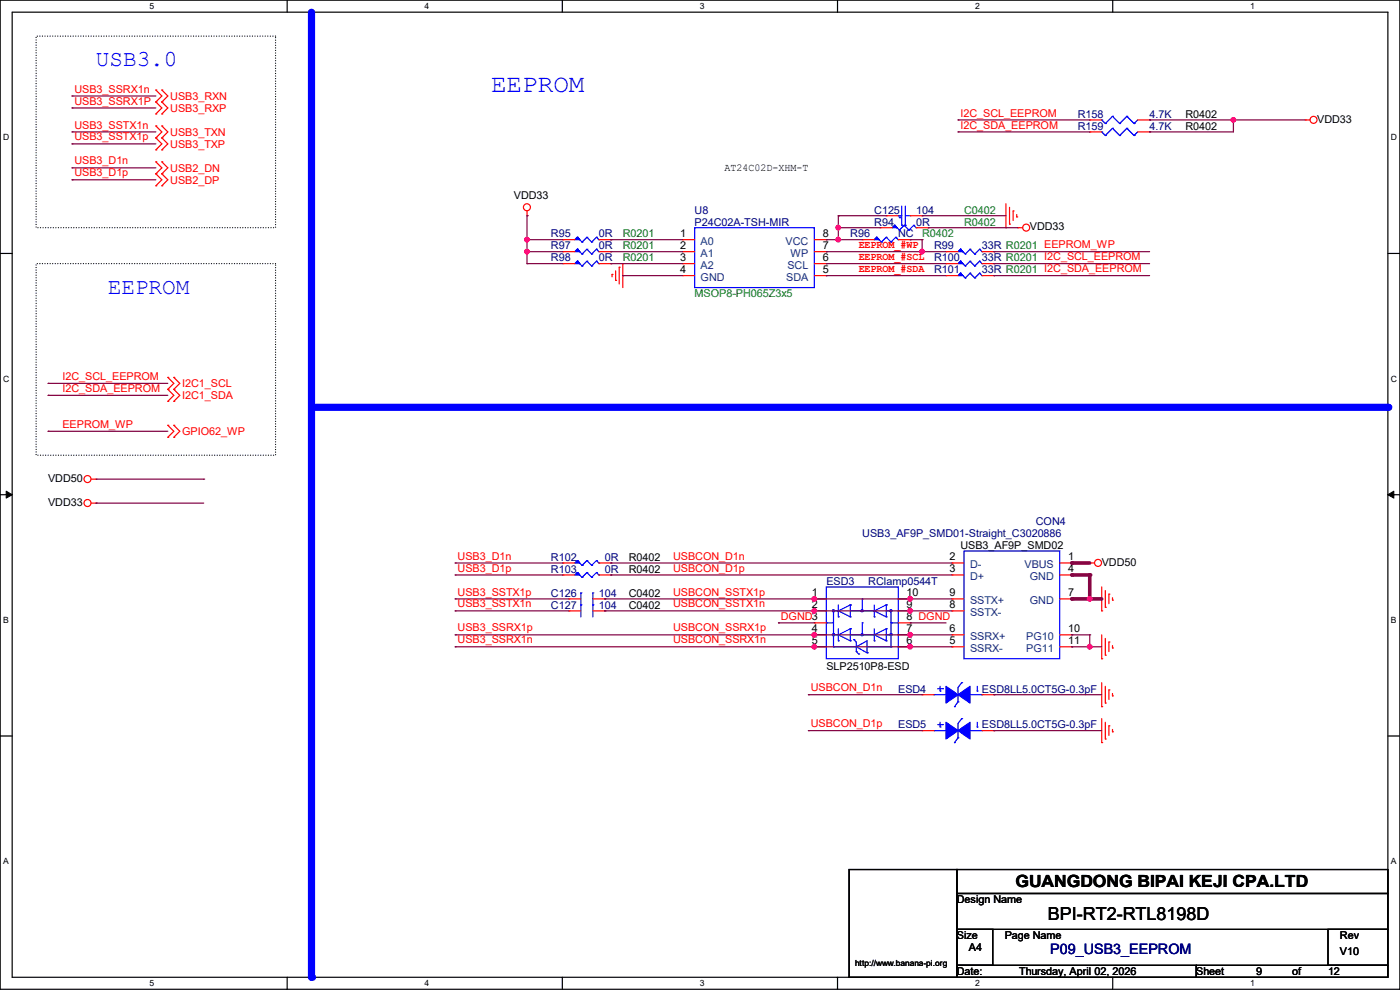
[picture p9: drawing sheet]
<svg xmlns="http://www.w3.org/2000/svg" width="297mm" height="210mm" viewBox="0 0 297 210" stroke-linecap="round" stroke-linejoin="round" font-family="sans-serif">
<g fill="none" stroke="#000" stroke-width=".25">
<path d="M0 0h297v209.8h-297zM2.6 2.6h291.8v204.7h-291.8zM60.9 0v2.6M119.3 0v2.6M177.7 0v2.6M236.1 0v2.6M0 53.8h2.6M294.4 53.8h2.6M0 104.9h2.6M294.4 104.9h2.6M0 156.1h2.6M294.4 156.1h2.6"/>
<path d="M60.9 207.3v2.5M119.3 207.3v2.5M177.7 207.3v2.5M236.1 207.3v2.5"/>
</g>
<path d="M1.3 104.2l1.3 .7-1.3 .8zM294.4 104.9l1.3-.7v1.5z" fill="#000"/>
<path d="M1.3 104.2l1.3 .7-1.3 .8zM294.4 104.9l1.3-.7v1.5z" fill="none" stroke="#000" stroke-width=".21"/>
<path d="M66.1 2.6v204.7" fill="none" stroke="#00f" stroke-width="1.5"/>
<circle cx="66.1" cy="207.3" r=".76" fill="#00f"/>
<path d="M7.7 7.7h50.8v40.6h-50.8zM7.7 55.9h50.8v40.7h-50.8z" fill="none" stroke="#000" stroke-width=".25" stroke-dasharray="0 .5"/>
<path d="M66.1 86.4h228.3" fill="none" stroke="#00f" stroke-width="1.5"/>
<circle cx="294.4" cy="86.4" r=".76" fill="#00f"/>
<g fill="none" stroke="#f00" stroke-width=".25">
<path d="M33.1 19.1h.1M33.1 19.1l1.2 1.3-1.2 1.2M34.3 19.1h.1M34.3 19.1l1.3 1.3-1.3 1.2M33.1 36.9h.1M33.1 34.3h.1M33.1 39.4h.1M33.1 29.3h.1M33.1 26.7h.1M33.1 31.8h.1M33.1 21.6h.1M33.1 24.2h.1"/>
<path d="M33.1 34.3l1.2 1.3-1.2 1.3M33.1 36.9l1.2 1.2-1.2 1.3M33.1 26.7l1.2 1.3-1.2 1.3M33.1 29.3l1.2 1.2-1.2 1.3M33.1 21.6l1.2 1.3-1.2 1.3M34.3 36.9h.1M34.3 34.3h.1M34.3 39.4h.1M34.3 29.3h.1M34.3 26.7h.1M34.3 31.8h.1M34.3 21.6h.1"/>
<path d="M34.3 24.2h.1M34.3 34.3l1.3 1.3-1.3 1.3M34.3 36.9l1.3 1.2-1.3 1.3M34.3 26.7l1.3 1.3-1.3 1.3M34.3 29.3l1.3 1.2-1.3 1.3M34.3 21.6l1.3 1.3-1.3 1.3M276.9 25.4h.1M276.9 25.4h1M111.8 45.8h.1M111.8 44.7v1.1M129.8 58.2h.1M129.8 58.2v.5"/>
<path d="M130.6 59.5h.1M130.6 57.4v2.1M131.4 56.7h.1M131.4 56.7v3.5M132.1 55.9h.1M132.1 55.9v5.1M213.4 48.3h.1M213.4 43.2v5.1M214.2 47.5h.1M214.2 44v3.5M214.9 44.7h.1M214.9 44.7v2.1"/>
<path d="M215.7 46h.1M215.7 45.5v.5M215.9 48.3h.1M215.9 48.3h1.1M35.6 82.6h.1M35.6 80.1h.1M35.6 85.1h.1M35.6 92.8h.1M35.6 90.2h.1M35.6 80.1l1.3 1.2-1.3 1.3M35.6 82.6l1.3 1.3-1.3 1.2M35.6 90.2l1.3 1.3-1.3 1.3"/>
<path d="M36.9 82.6h.1M36.9 80.1h.1M36.9 85.1h.1M36.9 92.8h.1M36.9 90.2h.1M36.9 80.1l1.2 1.2-1.2 1.3M36.9 82.6l1.2 1.3-1.2 1.2M36.9 90.2l1.2 1.3-1.2 1.3M19.3 101.6h1.1M19.3 106.7h1.1M20.4 101.6h.1M20.4 106.7h.1"/>
<path d="M231.2 119.4h.1M231.2 119.4h1M233.7 139.7h.1M233.7 129.6h.1M233.7 124.5v5.1M233.7 134.7v5M234.5 139h.1M234.5 128.8h.1M234.5 125.3v3.5M234.5 135.4v3.6M235.2 136.2h.1M235.2 126h.1"/>
<path d="M235.2 126v2.1M235.2 136.2v2M236 137.5h.1M236 127.3h.1M236 126.8v.5M236 136.9v.6M233.7 149.9h.1M233.7 157.5h.1M233.7 144.8v5.1M233.7 152.4v5.1M234.5 149.1h.1M234.5 156.8h.1"/>
<path d="M234.5 145.6v3.5M234.5 153.2v3.6M235.2 146.3h.1M235.2 154h.1M235.2 146.3v2.1M235.2 154v2M236 147.6h.1M236 155.2h.1M236 147.1v.5M236 154.7v.5"/>
<circle cx="278.7" cy="25.4" r=".74"/>
<circle cx="111.8" cy="44" r=".74"/>
<circle cx="217.7" cy="48.3" r=".74"/>
<circle cx="18.6" cy="101.6" r=".74"/>
<circle cx="18.6" cy="106.7" r=".74"/>
<circle cx="232.9" cy="119.4" r=".74"/>
</g>
<path d="M180.1 184.4h22.9v22.9h-22.9zM203 184.4h91.4v5.1h-91.4zM203 189.5h91.4v7.6h-91.4zM203 197.1h7.6v7.7h-7.6zM281.7 197.1h12.7v7.7h-12.7zM203 204.8h50.8v2.5h-50.8zM253.8 204.8h40.6v2.5h-40.6z" fill="none" stroke="#000" stroke-width=".25"/>
<g fill="none" stroke="#00f" stroke-width=".25">
<path d="M175.3 132.1h.1M175.3 132.1h1.5M176.8 129.6h.1M176.8 134.7h.1M176.8 134.4h.1M176.8 137.2h.1M176.8 129.6h1M176.8 134.7h1M176.8 129.6v4.8M176.8 134.7v2.5M176.8 137.2h4.9M177.8 130.9h.1"/>
<path d="M177.8 135.9h.1M177.8 128.3v2.6M177.8 133.4v2.5M177.8 129.6l2.6 1.3M177.8 134.7l2.6 1.2M180.4 128.3h.1M180.4 130.9h.1M180.4 133.4h.1M180.4 135.9h.1M180.4 128.3l-2.6 1.3M180.4 128.3v2.6M180.4 133.4v2.5"/>
<path d="M180.4 129.6h5.1M180.4 134.7h5.1M180.4 133.4l-2.6 1.3M181.1 135.7h.1M181.1 135.7l.6 .5v2M181.7 137.2h.1M181.7 138.2h.1M181.7 137.2l2.2-1.3v2.6M181.7 137.2l2.2 1.3M181.7 138.2l.5 .5M182.2 138.7h.1M182.9 127h.1"/>
<path d="M182.9 132.1h.1M182.9 127v2.6M182.9 132.1v2.6M183.9 138.5h.1M183.9 137.2h5.1M185.5 130.9h.1M185.5 129.6h.1M185.5 134.7h.1M185.5 135.9h.1M185.5 128.3v2.6M185.5 133.4v2.5M185.5 129.6l2.5 1.3"/>
<path d="M185.5 134.7l2.5 1.2M188 128.3h.1M188 130.9h.1M188 133.4h.1M188 135.9h.1M188 128.3l-2.5 1.3M188 128.3v2.6M188 133.4v2.5M188 129.6h1M188 134.7h1M188 133.4l-2.5 1.3M189 129.6h.1"/>
<path d="M189 134.7h.1M189 132.1h.1M189 134.4h.1M189 137.2h.1M189 132.1h1.5M189 129.6v4.8M189 134.7v2.5"/>
</g>
<circle cx="189" cy="134.6" r=".23" fill="#00f"/>
<circle cx="189" cy="134.6" r=".23" fill="none" stroke="#00f" stroke-width=".25"/>
<circle cx="182.9" cy="134.6" r=".23" fill="#00f"/>
<circle cx="182.9" cy="134.6" r=".23" fill="none" stroke="#00f" stroke-width=".25"/>
<circle cx="182.9" cy="129.6" r=".23" fill="#00f"/>
<circle cx="182.9" cy="129.6" r=".23" fill="none" stroke="#00f" stroke-width=".25"/>
<circle cx="176.8" cy="134.6" r=".23" fill="#00f"/>
<circle cx="176.8" cy="134.6" r=".23" fill="none" stroke="#00f" stroke-width=".25"/>
<circle cx="176.8" cy="129.6" r=".23" fill="#00f"/>
<circle cx="176.8" cy="129.6" r=".23" fill="none" stroke="#00f" stroke-width=".25"/>
<circle cx="189" cy="129.6" r=".23" fill="#00f"/>
<g fill="none" stroke="#00f" stroke-width=".25">
<path d="M122.5 50.3h.1M122.5 50.3l-.5 .5M122.5 50.3l1 1.1M123.5 51.4h.1M124.5 50.3h.1M124.5 50.3l-1 1.1M124.5 50.3l1 1.1M125.5 51.4h.1M126.5 50.3h.1M126.5 50.3l-1 1.1M126.5 50.3l.5 .5M127 50.8h.1"/>
<path d="M175.3 124.5h15.2v15.2h-15.2z"/>
<circle cx="189" cy="129.6" r=".23"/>
</g>
<g fill="none" stroke="#f00" stroke-width=".25">
<path d="M172.8 127h.1M172.8 129.6h.1M172.8 132.1h.1M172.8 134.7h.1M172.8 137.2h.1M172.8 127h2.5M172.8 129.6h2.5M172.8 132.1h2.5M172.8 134.7h2.5M172.8 137.2h2.5M190.5 127h2.6M190.5 129.6h2.6"/>
<path d="M190.5 132.1h2.6M190.5 134.7h2.6M190.5 137.2h2.6M193.1 137.2h.1M193.1 129.6h.1M193.1 134.7h.1M193.1 132.1h.1M193.1 127h.1"/>
</g>
<path d="M122.5 50.3l.5 .5h-1l.5-.5 .5 .5z" fill-rule="evenodd" fill="#00f"/>
<path d="M122.5 50.3l.5 .5h-1l.5-.5 .5 .5z" fill="none" stroke="#00f" stroke-width=".25"/>
<path d="M119.4 50.8h.1M119.4 50.8h2.6M127 50.8h2.6M129.6 50.8h.1" fill="none" stroke="#f00" stroke-width=".25"/>
<path d="M200.7 153.2l2.5 1.8-2.5 1.8z" fill-rule="evenodd" fill="#00f"/>
<path d="M198.2 155h.1M198.2 155h2.5M200.7 153.2l2.5 1.8-2.5 1.8zM201 153.7h.1M201 153.7v2.6" fill="none" stroke="#00f" stroke-width=".25"/>
<path d="M203.2 155l2.6-1.8v3.6z" fill-rule="evenodd" fill="#00f"/>
<g fill="none" stroke="#00f" stroke-width=".25">
<path d="M122.5 121.5h.1M122.5 121.5l-.5 .5M122.5 121.5l1 1M123.5 122.5h.1M124.5 121.5h.1M124.5 121.5l-1 1M124.5 121.5l1 1M125.5 122.5h.1M126.5 121.5h.1M126.5 121.5l-1 1M126.5 121.5l.5 .5M127 122h.1"/>
<path d="M198.9 153.7h1M199.4 154.2h.1M199.4 153.2v1M199.9 153.7h.1M202.5 157.5h.1M203.2 155l2.6-1.8v3.6zM203.2 156.5h.1M203.2 156.5l-.7 1M204 152.4h.1M204 152.4l-.8 1.1v3M205.8 155h2.5M207.3 154.2h.1"/>
<path d="M207.3 153.2v1M208.3 155h.1"/>
</g>
<path d="M195.6 155h.1M195.6 155h2.6M208.3 155h2.6M210.9 155h.1" fill="none" stroke="#f00" stroke-width=".25"/>
<path d="M122.5 121.5l.5 .5h-1l.5-.5 .5 .5z" fill-rule="evenodd" fill="#00f"/>
<path d="M190.5 45.8h.1M190.5 45.8h.8M191.3 47.8h.1M191.3 43.7v4.1M192.1 47.8h.1M192.1 45.8h1M192.1 43.7v4.1M193.1 45.8h.1M122.5 121.5l.5 .5h-1l.5-.5 .5 .5z" fill="none" stroke="#00f" stroke-width=".25"/>
<path d="M119.4 122h.1M119.4 122h2.6M127 122h2.6M129.6 122h.1" fill="none" stroke="#f00" stroke-width=".25"/>
<circle cx="190.9" cy="46.1" r=".11" fill="#00f"/>
<g fill="none" stroke="#00f" stroke-width=".25">
<path d="M203.8 52.9h.1M203.8 52.9l-.6 .5M203.8 52.9l1 1M204.8 53.9h.1M205.8 52.9h.1M205.8 52.9l-1 1M205.8 52.9l1 1M206.8 53.9h.1M207.8 52.9h.1M207.8 52.9l-1 1M207.8 52.9l.5 .5M208.3 53.4h.1"/>
<circle cx="190.9" cy="46.1" r=".11"/>
</g>
<path d="M188 45.8h.1M188 45.8h2.5M193.1 45.8h2.5M195.6 45.8h.1" fill="none" stroke="#f00" stroke-width=".25"/>
<path d="M203.8 52.9l.5 .5h-1.1l.6-.5 .5 .5z" fill-rule="evenodd" fill="#00f"/>
<g fill="none" stroke="#00f" stroke-width=".25">
<path d="M203.8 52.9l.5 .5h-1.1l.6-.5 .5 .5zM203.8 58h.1M203.8 58l-.6 .5M203.8 58l1 1M204.8 59h.1M205.8 58h.1M205.8 58l-1 1M205.8 58l1 1M206.8 59h.1M207.8 58h.1M207.8 58l-1 1M207.8 58l.5 .5"/>
<path d="M208.3 58.5h.1"/>
</g>
<path d="M200.7 53.4h.1M200.7 53.4h2.5M208.3 53.4h2.6M210.9 53.4h.1" fill="none" stroke="#f00" stroke-width=".25"/>
<path d="M203.8 58l.5 .5h-1.1l.6-.5 .5 .5z" fill-rule="evenodd" fill="#00f"/>
<g fill="none" stroke="#00f" stroke-width=".25">
<path d="M122.5 55.4h.1M122.5 55.4l-.5 .5M122.5 55.4l1 1M123.5 56.4h.1M124.5 55.4h.1M124.5 55.4l-1 1M124.5 55.4l1 1M125.5 56.4h.1M126.5 55.4h.1M126.5 55.4l-1 1M126.5 55.4l.5 .5M127 55.9h.1"/>
<path d="M147.4 48.3h25.4v12.7h-25.4zM203.8 58l.5 .5h-1.1l.6-.5 .5 .5zM204.5 116.9h20.3v22.8h-20.3zM123.2 128.3h.1M123.2 128.3v2.6M125.8 128.3h.1M125.8 128.3v2.6"/>
</g>
<g fill="none" stroke="#f00" stroke-width=".25">
<path d="M144.8 50.8h.1M144.8 53.4h.1M144.8 55.9h.1M144.8 58.5h.1M144.8 58.5h2.6M144.8 50.8h2.6M144.8 53.4h2.6M144.8 55.9h2.6M172.8 58.5h2.5M172.8 50.8h2.5M172.8 53.4h2.5M172.8 55.9h2.5"/>
<path d="M175.3 58.5h.1M175.3 55.9h.1M175.3 53.4h.1M175.3 50.8h.1M200.7 58.5h.1M200.7 58.5h2.5M208.3 58.5h2.6M210.9 58.5h.1M202 119.4h.1M202 119.4h2.5M224.8 119.4h2.6M227.4 119.4h.1"/>
<path d="M120.7 129.6h.1M120.7 129.6h2.5M125.8 129.6h2.5M128.3 129.6h.1M202 122h.1M202 137.2h.1M202 134.7h.1M202 129.6h.1M202 127h.1M202 129.6h2.5M202 122h2.5M202 137.2h2.5"/>
<path d="M202 134.7h2.5M202 127h2.5M224.8 122h2.6M224.8 137.2h2.6M224.8 134.7h2.6M224.8 127h2.6M227.4 122h.1M227.4 127h.1M227.4 134.7h.1M227.4 137.2h.1"/>
</g>
<path d="M122.5 55.4l.5 .5h-1l.5-.5 .5 .5z" fill-rule="evenodd" fill="#00f"/>
<path d="M122.5 55.4l.5 .5h-1l.5-.5 .5 .5z" fill="none" stroke="#00f" stroke-width=".25"/>
<path d="M119.4 55.9h.1M119.4 55.9h2.6M127 55.9h2.6M129.6 55.9h.1" fill="none" stroke="#f00" stroke-width=".25"/>
<path d="M200.7 145.6l2.5 1.8-2.5 1.7z" fill-rule="evenodd" fill="#00f"/>
<path d="M198.2 147.4h.1M198.2 147.4h2.5M200.7 145.6l2.5 1.8-2.5 1.7zM201 146.1h.1M201 146.1v2.5" fill="none" stroke="#00f" stroke-width=".25"/>
<path d="M203.2 147.4l2.6-1.8v3.5z" fill-rule="evenodd" fill="#00f"/>
<g fill="none" stroke="#00f" stroke-width=".25">
<path d="M122.5 118.9h.1M122.5 118.9l-.5 .5M122.5 118.9l1 1M123.5 119.9h.1M124.5 118.9h.1M124.5 118.9l-1 1M124.5 118.9l1 1M125.5 119.9h.1M126.5 118.9h.1M126.5 118.9l-1 1M126.5 118.9l.5 .5M127 119.4h.1"/>
<path d="M198.9 146.1h1M199.4 146.6h.1M199.4 145.6v1M199.9 146.1h.1M202.5 149.9h.1M203.2 147.4l2.6-1.8v3.5zM203.2 148.9h.1M203.2 148.9l-.7 1M204 144.8h.1M204 144.8l-.8 1v3.1M205.8 147.4h2.5M207.3 146.6h.1"/>
<path d="M207.3 145.6v1M208.3 147.4h.1"/>
</g>
<path d="M195.6 147.4h.1M195.6 147.4h2.6M208.3 147.4h2.6M210.9 147.4h.1" fill="none" stroke="#f00" stroke-width=".25"/>
<path d="M122.5 118.9l.5 .5h-1l.5-.5 .5 .5z" fill-rule="evenodd" fill="#00f"/>
<g fill="none" stroke="#00f" stroke-width=".25">
<path d="M233.7 25.4h.1M233.7 25.4l.8 .8M234.5 26.2h.1M236 24.7h.1M236 24.7l1.5 1.5M236 24.7l-1.5 1.5M237.5 26.2h.1M239.1 24.7h.1M239.1 24.7l1.5 1.5M239.1 24.7l-1.6 1.5M240.6 26.2h.1M241.3 25.4l-.7 .8"/>
<path d="M186 50.3h.1M186 50.3l-.5 .5M186 50.3l1 1.1M187 51.4h.1M188 50.3h.1M188 50.3l-1 1.1M188 50.3l1 1.1M189 51.4h.1M190 50.3h.1M190 50.3l-1 1.1M190 50.3l.5 .5M190.5 50.8h.1"/>
<path d="M122.5 118.9l.5 .5h-1l.5-.5 .5 .5z"/>
</g>
<path d="M231.2 25.4h.1M231.2 25.4h2.5M241.3 25.4h2.6M243.9 25.4h.1M119.4 119.4h.1M119.4 119.4h2.6M127 119.4h2.6M129.6 119.4h.1" fill="none" stroke="#f00" stroke-width=".25"/>
<path d="M186 50.3l.5 .5h-1l.5-.5 .5 .5z" fill-rule="evenodd" fill="#00f"/>
<g fill="none" stroke="#00f" stroke-width=".25">
<path d="M186 50.3l.5 .5h-1l.5-.5 .5 .5zM189.8 47.8h.1M189.8 47.8l-.5 .5M189.8 47.8l1 1M190.8 48.8h.1M191.8 47.8h.1M191.8 47.8l-1 1M191.8 47.8l1 1M192.8 48.8h.1M193.8 47.8h.1M193.8 47.8l-1 1M193.8 47.8l.6 .5"/>
<path d="M194.4 48.3h.1"/>
</g>
<path d="M182.9 50.8h.1M182.9 50.8h2.6M190.5 50.8h2.6M193.1 50.8h.1" fill="none" stroke="#f00" stroke-width=".25"/>
<path d="M189.8 47.8l.5 .5h-1l.5-.5 .5 .5z" fill-rule="evenodd" fill="#00f"/>
<g fill="none" stroke="#00f" stroke-width=".25">
<path d="M233.7 28h.1M233.7 28l.8 .7M234.5 28.7h.1M236 27.2h.1M236 27.2l1.5 1.5M236 27.2l-1.5 1.5M237.5 28.7h.1M239.1 27.2h.1M239.1 27.2l1.5 1.5M239.1 27.2l-1.6 1.5M240.6 28.7h.1M241.3 28l-.7 .7"/>
<path d="M189.8 47.8l.5 .5h-1l.5-.5 .5 .5zM203.8 55.4h.1M203.8 55.4l-.6 .5M203.8 55.4l1 1M204.8 56.4h.1M205.8 55.4h.1M205.8 55.4l-1 1M205.8 55.4l1 1M206.8 56.4h.1M207.8 55.4h.1M207.8 55.4l-1 1M207.8 55.4l.5 .5"/>
<path d="M208.3 55.9h.1M123.2 125.8h.1M123.2 125.8v2.5M125.8 125.8h.1M125.8 125.8v2.5"/>
</g>
<path d="M231.2 28h.1M231.2 28h2.5M241.3 28h2.6M243.9 28h.1M186.7 48.3h.1M186.7 48.3h2.6M194.4 48.3h2.5M196.9 48.3h.1M120.7 127h.1M120.7 127h2.5M125.8 127h2.5M128.3 127h.1" fill="none" stroke="#f00" stroke-width=".25"/>
<path d="M203.8 55.4l.5 .5h-1.1l.6-.5 .5 .5z" fill-rule="evenodd" fill="#00f"/>
<g fill="none" stroke="#00f" stroke-width=".25">
<path d="M122.5 52.9h.1M122.5 52.9l-.5 .5M122.5 52.9l1 1M123.5 53.9h.1M124.5 52.9h.1M124.5 52.9l-1 1M124.5 52.9l1 1M125.5 53.9h.1M126.5 52.9h.1M126.5 52.9l-1 1M126.5 52.9l.5 .5M127 53.4h.1"/>
<path d="M203.8 55.4l.5 .5h-1.1l.6-.5 .5 .5z"/>
</g>
<path d="M200.7 55.9h.1M200.7 55.9h2.5M208.3 55.9h2.6M210.9 55.9h.1" fill="none" stroke="#f00" stroke-width=".25"/>
<path d="M122.5 52.9l.5 .5h-1l.5-.5 .5 .5z" fill-rule="evenodd" fill="#00f"/>
<path d="M122.5 52.9l.5 .5h-1l.5-.5 .5 .5z" fill="none" stroke="#00f" stroke-width=".25"/>
<path d="M119.4 53.4h.1M119.4 53.4h2.6M127 53.4h2.6M129.6 53.4h.1" fill="none" stroke="#f00" stroke-width=".25"/>
<g fill="none" stroke="#800040" stroke-width=".25">
<path d="M15.3 20.4h.1M15.3 22.9h.1M15.3 28h.1M15.3 30.5h.1M15.3 35.6h.1M15.3 38.1h.1M15.3 20.4h17.8M15.3 22.9h17.8M15.3 28h17.8M15.3 30.5h17.8M15.3 35.6h17.8M15.3 38.1h17.8"/>
<path d="M111.8 45.8h.1M111.8 45.8v5M177.8 45.8h.1M177.8 45.8v2.5M10.2 81.3h.1M10.2 83.9h.1M10.2 81.3h25.4M10.2 83.9h25.4"/>
</g>
<circle cx="177.8" cy="48.3" r=".49" fill="#f0f"/>
<circle cx="177.8" cy="48.3" r=".49" fill="none" stroke="#f0f" stroke-width=".25"/>
<g fill="none" stroke="#800040" stroke-width=".25">
<path d="M111.8 50.8h.1M111.8 50.8v2.6M111.8 50.8h7.6M177.8 45.8h.1M177.8 48.3h.1M177.8 45.8h10.2M177.8 48.3v2.5M177.8 48.3h8.9M195.6 45.8h.1M195.6 45.8h17.8M196.9 48.3h.1M196.9 48.3h19"/>
<path d="M10.2 91.5h.1M10.2 91.5h25.4"/>
</g>
<circle cx="111.8" cy="50.8" r=".49" fill="#f0f"/>
<circle cx="111.8" cy="50.8" r=".49" fill="none" stroke="#f0f" stroke-width=".25"/>
<path d="M129.6 50.8h.1M129.6 50.8h15.2M175.3 50.8h.1M175.3 50.8h7.6M177.8 50.8h.1" fill="none" stroke="#800040" stroke-width=".25"/>
<circle cx="177.8" cy="50.8" r=".49" fill="#f0f"/>
<circle cx="177.8" cy="50.8" r=".49" fill="none" stroke="#f0f" stroke-width=".25"/>
<path d="M111.8 53.4h.1M111.8 53.4h7.6M111.8 53.4v2.5M193.1 50.8h.1M193.1 50.8h2.5M195.6 50.8h.1M195.6 50.8v2.6" fill="none" stroke="#800040" stroke-width=".25"/>
<circle cx="111.8" cy="53.4" r=".49" fill="#f0f"/>
<circle cx="111.8" cy="53.4" r=".49" fill="none" stroke="#f0f" stroke-width=".25"/>
<path d="M129.6 53.4h.1M129.6 53.4h15.2M175.3 53.4h.1M175.3 53.4h20.3" fill="none" stroke="#800040" stroke-width=".25"/>
<circle cx="195.6" cy="53.4" r=".49" fill="#f0f"/>
<circle cx="195.6" cy="53.4" r=".49" fill="none" stroke="#f0f" stroke-width=".25"/>
<g fill="none" stroke="#800040" stroke-width=".25">
<path d="M111.8 55.9h.1M111.8 55.9h7.6M129.6 55.9h.1M129.6 55.9h15.2M132.1 58.5h.1M132.1 58.5h12.7M175.3 55.9h.1M175.3 58.5h.1M175.3 55.9h25.4M175.3 58.5h25.4M195.6 53.4h.1M195.6 53.4h5.1"/>
<path d="M210.9 53.4h.1M210.9 55.9h.1M210.9 58.5h.1M210.9 53.4h33M210.9 55.9h33M210.9 58.5h33M96.6 119.4h.1M96.6 119.4h22.8M129.6 119.4h.1M129.6 119.4h72.4"/>
</g>
<path d="M227.4 119.4h3.8" fill="none" stroke="#800040" stroke-width=".76"/>
<circle cx="227.4" cy="119.4" r=".38" fill="#800040"/>
<path d="M96.6 122h.1M96.6 122h22.8M129.6 122h.1M129.6 122h72.4" fill="none" stroke="#800040" stroke-width=".25"/>
<path d="M227.4 122h3.8" fill="none" stroke="#800040" stroke-width=".76"/>
<circle cx="227.4" cy="122" r=".38" fill="#800040"/>
<path d="M231.2 122v5" fill="none" stroke="#800040" stroke-width=".76"/>
<circle cx="231.2" cy="122" r=".38" fill="#800040"/>
<circle cx="231.2" cy="127" r=".49" fill="#f0f"/>
<circle cx="231.2" cy="127" r=".49" fill="none" stroke="#f0f" stroke-width=".25"/>
<path d="M96.6 127h.1M96.6 127h24.1M128.3 127h.1M128.3 127h44.5" fill="none" stroke="#800040" stroke-width=".25"/>
<circle cx="172.7" cy="127" r=".49" fill="#f0f"/>
<circle cx="172.7" cy="127" r=".49" fill="none" stroke="#f0f" stroke-width=".25"/>
<path d="M172.8 127h.1M172.8 127h20.3" fill="none" stroke="#800040" stroke-width=".25"/>
<circle cx="193.1" cy="127" r=".49" fill="#f0f"/>
<circle cx="193.1" cy="127" r=".49" fill="none" stroke="#f0f" stroke-width=".25"/>
<path d="M193.1 127h.1M193.1 127h8.9" fill="none" stroke="#800040" stroke-width=".25"/>
<path d="M227.4 127h3.8" fill="none" stroke="#800040" stroke-width=".76"/>
<circle cx="227.4" cy="127" r=".38" fill="#800040"/>
<path d="M231.2 127h2.5" fill="none" stroke="#800040" stroke-width=".76"/>
<circle cx="231.2" cy="127" r=".38" fill="#800040"/>
<path d="M96.6 129.6h.1M96.6 129.6h24.1M128.3 129.6h.1M128.3 129.6h44.5" fill="none" stroke="#800040" stroke-width=".25"/>
<circle cx="172.7" cy="129.6" r=".49" fill="#f0f"/>
<circle cx="172.7" cy="129.6" r=".49" fill="none" stroke="#f0f" stroke-width=".25"/>
<path d="M172.8 129.6h.1M172.8 129.6h20.3" fill="none" stroke="#800040" stroke-width=".25"/>
<circle cx="193.1" cy="129.6" r=".49" fill="#f0f"/>
<circle cx="193.1" cy="129.6" r=".49" fill="none" stroke="#f0f" stroke-width=".25"/>
<path d="M96.6 134.7h.1M96.6 134.7h76.2M165.1 132.1h.1M165.1 132.1h7.7M193.1 129.6h.1M193.1 132.1h.1M193.1 129.6h8.9M193.1 132.1h7.6" fill="none" stroke="#800040" stroke-width=".25"/>
<circle cx="172.7" cy="134.6" r=".49" fill="#f0f"/>
<circle cx="172.7" cy="134.6" r=".49" fill="none" stroke="#f0f" stroke-width=".25"/>
<path d="M172.8 134.7h.1M172.8 134.7h20.3" fill="none" stroke="#800040" stroke-width=".25"/>
<circle cx="193.1" cy="134.6" r=".49" fill="#f0f"/>
<circle cx="193.1" cy="134.6" r=".49" fill="none" stroke="#f0f" stroke-width=".25"/>
<path d="M96.6 137.2h.1M96.6 137.2h76.2M193.1 134.7h.1M193.1 134.7h8.9M227.4 134.7h.1M227.4 134.7h3.8M231.2 134.7h.1M231.2 134.7v2.5" fill="none" stroke="#800040" stroke-width=".25"/>
<circle cx="172.7" cy="137.2" r=".49" fill="#f0f"/>
<circle cx="172.7" cy="137.2" r=".49" fill="none" stroke="#f0f" stroke-width=".25"/>
<path d="M172.8 137.2h.1M172.8 137.2h20.3" fill="none" stroke="#800040" stroke-width=".25"/>
<circle cx="193.1" cy="137.2" r=".49" fill="#f0f"/>
<circle cx="193.1" cy="137.2" r=".49" fill="none" stroke="#f0f" stroke-width=".25"/>
<path d="M193.1 137.2h.1M193.1 137.2h8.9M227.4 137.2h.1M227.4 137.2h6.3M231.2 137.2h.1" fill="none" stroke="#800040" stroke-width=".25"/>
<circle cx="231.2" cy="137.2" r=".49" fill="#f0f"/>
<circle cx="231.2" cy="137.2" r=".49" fill="none" stroke="#f0f" stroke-width=".25"/>
<g fill="none" stroke="#800040" stroke-width=".25">
<path d="M203.2 25.4h.1M203.2 25.4h28M243.9 25.4h.1M243.9 25.4h33M261.7 25.4h.1M261.7 25.4v2.6M20.4 106.7h.1M20.4 106.7h22.8M20.4 101.6h22.8M43.2 101.6h.1M171.5 147.4h.1M171.5 155h.1"/>
<path d="M171.5 147.4h24.1M171.5 155h24.1M210.9 147.4h.1M210.9 155h.1M210.9 147.4h22.8M210.9 155h22.8"/>
</g>
<circle cx="261.6" cy="25.4" r=".49" fill="#f0f"/>
<circle cx="261.6" cy="25.4" r=".49" fill="none" stroke="#f0f" stroke-width=".25"/>
<path d="M203.2 28h.1M203.2 28h28M243.9 28h.1M243.9 28h17.8" fill="none" stroke="#800040" stroke-width=".25"/>
<circle cx="177.8" cy="48.3" r=".49" fill="#f0f"/>
<circle cx="177.8" cy="48.3" r=".49" fill="none" stroke="#f0f" stroke-width=".25"/>
<circle cx="111.8" cy="50.8" r=".49" fill="#f0f"/>
<circle cx="111.8" cy="50.8" r=".49" fill="none" stroke="#f0f" stroke-width=".25"/>
<circle cx="177.8" cy="50.8" r=".49" fill="#f0f"/>
<circle cx="177.8" cy="50.8" r=".49" fill="none" stroke="#f0f" stroke-width=".25"/>
<circle cx="111.8" cy="53.4" r=".49" fill="#f0f"/>
<circle cx="111.8" cy="53.4" r=".49" fill="none" stroke="#f0f" stroke-width=".25"/>
<circle cx="195.6" cy="53.4" r=".49" fill="#f0f"/>
<circle cx="195.6" cy="53.4" r=".49" fill="none" stroke="#f0f" stroke-width=".25"/>
<circle cx="231.2" cy="127" r=".49" fill="#f0f"/>
<circle cx="231.2" cy="127" r=".49" fill="none" stroke="#f0f" stroke-width=".25"/>
<circle cx="172.7" cy="127" r=".49" fill="#f0f"/>
<circle cx="172.7" cy="127" r=".49" fill="none" stroke="#f0f" stroke-width=".25"/>
<circle cx="193.1" cy="127" r=".49" fill="#f0f"/>
<circle cx="193.1" cy="127" r=".49" fill="none" stroke="#f0f" stroke-width=".25"/>
<circle cx="172.7" cy="129.6" r=".49" fill="#f0f"/>
<circle cx="172.7" cy="129.6" r=".49" fill="none" stroke="#f0f" stroke-width=".25"/>
<circle cx="193.1" cy="129.6" r=".49" fill="#f0f"/>
<circle cx="193.1" cy="129.6" r=".49" fill="none" stroke="#f0f" stroke-width=".25"/>
<circle cx="172.7" cy="134.6" r=".49" fill="#f0f"/>
<circle cx="172.7" cy="134.6" r=".49" fill="none" stroke="#f0f" stroke-width=".25"/>
<circle cx="193.1" cy="134.6" r=".49" fill="#f0f"/>
<circle cx="193.1" cy="134.6" r=".49" fill="none" stroke="#f0f" stroke-width=".25"/>
<circle cx="172.7" cy="137.2" r=".49" fill="#f0f"/>
<circle cx="172.7" cy="137.2" r=".49" fill="none" stroke="#f0f" stroke-width=".25"/>
<circle cx="193.1" cy="137.2" r=".49" fill="#f0f"/>
<circle cx="193.1" cy="137.2" r=".49" fill="none" stroke="#f0f" stroke-width=".25"/>
<circle cx="231.2" cy="137.2" r=".49" fill="#f0f"/>
<circle cx="231.2" cy="137.2" r=".49" fill="none" stroke="#f0f" stroke-width=".25"/>
<circle cx="261.6" cy="25.4" r=".49" fill="#f0f"/>
<circle cx="261.6" cy="25.4" r=".49" fill="none" stroke="#f0f" stroke-width=".25"/>
<text font-size="5.3" fill="#00f" x="104.2" y="19.6">EEPROM</text>
<g font-size="4.8" fill="#00f">
<text x="20.4" y="14.1">USB3.0</text>
<text x="22.9" y="62.3">EEPROM</text>
</g>
<text font-size="3.8" x="222.3" y="195.2">BPI-RT2-RTL8198D</text>
<text font-size="3.6" x="215.4" y="188.3">GUANGDONG BIPAI KEJI CPA.LTD</text>
<text font-size="3" fill="#000080" x="222.8" y="202.4">P09_USB3_EEPROM</text>
<g font-size="2.3" fill="#f00">
<text x="15.8" y="19.6">USB3_SSRX1n</text>
<text x="15.8" y="22.2">USB3_SSRX1P</text>
<text x="36.1" y="21.2">USB3_RXN</text>
<text x="36.1" y="23.7">USB3_RXP</text>
<text x="15.8" y="27.3">USB3_SSTX1n</text>
<text x="15.8" y="29.8">USB3_SSTX1p</text>
<text x="36.1" y="28.8">USB3_TXN</text>
<text x="203.8" y="24.7">I2C_SCL_EEPROM</text>
<text x="203.8" y="27.3">I2C_SDA_EEPROM</text>
<text x="15.8" y="34.9">USB3_D1n</text>
<text x="36.1" y="31.3">USB3_TXP</text>
<text x="15.8" y="37.4">USB3_D1p</text>
<text x="36.1" y="36.4">USB2_DN</text>
<text x="36.1" y="38.9">USB2_DP</text>
<text x="182.2" y="52.7">EEPROM_#WP</text>
<text x="182.2" y="55.2">EEPROM_#SCL</text>
<text x="182.2" y="57.7">EEPROM_#SDA</text>
<text x="13.3" y="80.6">I2C_SCL_EEPROM</text>
<text x="13.3" y="83.1">I2C_SDA_EEPROM</text>
<text x="38.7" y="82.1">I2C1_SCL</text>
<text x="38.7" y="84.7">I2C1_SDA</text>
<text x="13.3" y="90.8">EEPROM_WP</text>
<text x="38.7" y="92.3">GPIO62_WP</text>
<text x="97.1" y="118.7">USB3_D1n</text>
<text x="142.8" y="118.7">USBCON_D1n</text>
<text x="97.1" y="121.2">USB3_D1p</text>
<text x="142.8" y="121.2">USBCON_D1p</text>
<text x="97.1" y="126.3">USB3_SSTX1p</text>
<text x="97.1" y="128.9">USB3_SSTX1n</text>
<text x="142.8" y="126.3">USBCON_SSTX1p</text>
<text x="142.8" y="128.9">USBCON_SSTX1n</text>
<text x="165.7" y="131.6">DGND3</text>
<text x="97.1" y="133.9">USB3_SSRX1p</text>
<text x="97.1" y="136.5">USB3_SSRX1n</text>
<text x="142.8" y="133.9">USBCON_SSRX1p</text>
<text x="142.8" y="136.5">USBCON_SSRX1n</text>
<text x="172" y="146.6">USBCON_D1n</text>
<text x="172" y="154.3">USBCON_D1p</text>
</g>
<g font-size="2.3" fill="#000080">
<text x="228.6" y="25">R158</text>
<text x="228.6" y="27.5">R159</text>
<text x="243.9" y="25">4.7K</text>
<text x="243.9" y="27.5">4.7K</text>
<text x="147.4" y="45.3">U8</text>
<text x="147.4" y="47.8">P24C02A-TSH-MIR</text>
<text x="185.5" y="45.3">C125</text>
<text x="185.5" y="47.8">R94</text>
<text x="194.4" y="45.3">104</text>
<text x="194.4" y="47.8">0R</text>
<text x="116.9" y="50.4">R95</text>
<text x="116.9" y="52.9">R97</text>
<text x="127" y="50.4">0R</text>
<text x="127" y="52.9">0R</text>
<text x="180.4" y="50.4">R96</text>
<text x="190.5" y="50.4">NC</text>
<text x="198.2" y="52.9">R99</text>
<text x="208.3" y="52.9">33R R0201 EEPROM_WP</text>
<text x="116.9" y="55.5">R98</text>
<text x="127" y="55.5">0R</text>
<text x="198.2" y="58">R101</text>
<text x="198.2" y="55.5">R100</text>
<text x="208.3" y="58">33R R0201 I2C_SDA_EEPROM</text>
<text x="208.3" y="55.5">33R R0201 I2C_SCL_EEPROM</text>
<text x="182.9" y="113.9">USB3_AF9P_SMD01-Straight_C3020886</text>
<text x="219.8" y="111.3">CON4</text>
<text x="116.9" y="119">R102</text>
<text x="128.3" y="119">0R</text>
<text x="116.9" y="121.5">R103</text>
<text x="128.3" y="121.5">0R</text>
<text x="175.3" y="124">ESD3</text>
<text x="184.2" y="124">RClamp0544T</text>
<text x="116.9" y="129.1">C127</text>
<text x="116.9" y="126.6">C126</text>
<text x="127" y="129.1">104</text>
<text x="127" y="126.6">104</text>
<text x="190.5" y="146.9">ESD4</text>
<text x="208.3" y="146.9">ESD8LL5.0CT5G-0.3pF</text>
<text x="190.5" y="154.5">ESD5</text>
<text x="208.3" y="154.5">ESD8LL5.0CT5G-0.3pF</text>
</g>
<g font-size="2.3">
<text x="251.5" y="25">R0402</text>
<text x="251.5" y="27.5">R0402</text>
<text x="279.4" y="26">VDD33</text>
<text x="153.7" y="36.2">AT24C02D-XHM-T</text>
<text x="109" y="42.2">VDD33</text>
<text x="144.3" y="50.3">1</text>
<text x="144.3" y="52.8">2</text>
<text x="174.5" y="52.8">7</text>
<text x="174.5" y="50.3">8</text>
<text x="218.5" y="48.9">VDD33</text>
<text x="144.3" y="55.4">3</text>
<text x="144.3" y="57.9">4</text>
<text x="174.5" y="57.9">5</text>
<text x="174.5" y="55.4">6</text>
<text x="10.2" y="102.2">VDD50</text>
<text x="10.2" y="107.3">VDD33</text>
<text x="133.4" y="119">R0402</text>
<text x="201.5" y="118.9">2</text>
<text x="203.8" y="116.4">USB3_AF9P_SMD02</text>
<text x="226.6" y="118.9">1</text>
<text x="233.7" y="120">VDD50</text>
<text x="133.4" y="121.5">R0402</text>
<text x="201.5" y="121.4">3</text>
<text x="226.6" y="121.4">4</text>
<text x="133.4" y="129.1">C0402</text>
<text x="133.4" y="126.6">C0402</text>
<text x="172.3" y="126.5">1</text>
<text x="172.3" y="129">2</text>
<text x="192.3" y="129">9</text>
<text x="192.3" y="131.6">8 DGND</text>
<text x="192.3" y="126.5">10</text>
<text x="201.5" y="129">8</text>
<text x="201.5" y="126.5">9</text>
<text x="226.6" y="126.5">7</text>
<text x="172.3" y="134.1">4</text>
<text x="172.3" y="136.7">5</text>
<text x="192.3" y="136.7">6</text>
<text x="192.3" y="134.1">7</text>
<text x="201.5" y="136.7">5</text>
<text x="201.5" y="134.1">6</text>
<text x="226.6" y="134.1">10</text>
<text x="226.6" y="136.7">11</text>
<text x="175.3" y="142.1">SLP2510P8-ESD</text>
<text x="203" y="191.6">Design Name</text>
<text x="203" y="199.2">Size</text>
<text x="205.5" y="201.8">A4</text>
<text x="213.1" y="199.2">Page Name</text>
<text x="284.3" y="199.2">Rev</text>
<text x="284.3" y="202.5">V10</text>
<text x="203" y="206.8">Date:</text>
<text x="216.2" y="206.8">Thursday, April 02, 2026</text>
<text x="253.8" y="206.8">Sheet</text>
<text x="266.5" y="206.8">9</text>
<text x="274.1" y="206.8">of</text>
<text x="281.7" y="206.8">12</text>
</g>
<g font-size="2.3" fill="#008000">
<text x="204.5" y="45.3">C0402</text>
<text x="204.5" y="47.8">R0402</text>
<text x="132.1" y="50.4">R0201</text>
<text x="132.1" y="52.9">R0201</text>
<text x="195.6" y="50.4">R0402</text>
<text x="132.1" y="55.5">R0201</text>
<text x="147.4" y="63.1">MSOP8-PH065Z3x5</text>
</g>
<g font-size="2.3" fill="#004080">
<text x="148.6" y="51.9">A0</text>
<text x="166.7" y="51.9">VCC</text>
<text x="148.6" y="54.4">A1</text>
<text x="148.6" y="57">A2</text>
<text x="148.6" y="59.5">GND</text>
<text x="166.8" y="59.5">SDA</text>
<text x="167" y="57">SCL</text>
<text x="167.7" y="54.4">WP</text>
<text x="205.8" y="120.5">D-</text>
<text x="205.8" y="123">D+</text>
<text x="217.3" y="120.5">VBUS</text>
<text x="218.5" y="123">GND</text>
<text x="205.8" y="130.6">SSTX-</text>
<text x="205.8" y="128.1">SSTX+</text>
<text x="218.5" y="128.1">GND</text>
<text x="205.8" y="135.7">SSRX+</text>
<text x="217.7" y="135.7">PG10</text>
<text x="205.8" y="138.3">SSRX-</text>
<text x="217.7" y="138.3">PG11</text>
</g>
<g font-size="1.8">
<text x="31.7" y="1.9">5</text>
<text x="90.1" y="1.9">4</text>
<text x="148.5" y="1.9">3</text>
<text x="206.8" y="1.9">2</text>
<text x="265.2" y="1.9">1</text>
<text x=".7" y="29.8">D</text>
<text x="295.1" y="29.8">D</text>
<text x=".7" y="80.9">C</text>
<text x="295.1" y="80.9">C</text>
<text x=".7" y="132.1">B</text>
<text x="295.1" y="132.1">B</text>
<text x=".7" y="183.3">A</text>
<text x="295.1" y="183.3">A</text>
<text x="31.7" y="209.2">5</text>
<text x="90.1" y="209.2">4</text>
<text x="148.5" y="209.2">3</text>
<text x="181.4" y="204.9">http://www.banana-pi.org</text>
<text x="206.8" y="209.2">2</text>
<text x="265.2" y="209.2">1</text>
</g>
</svg>
